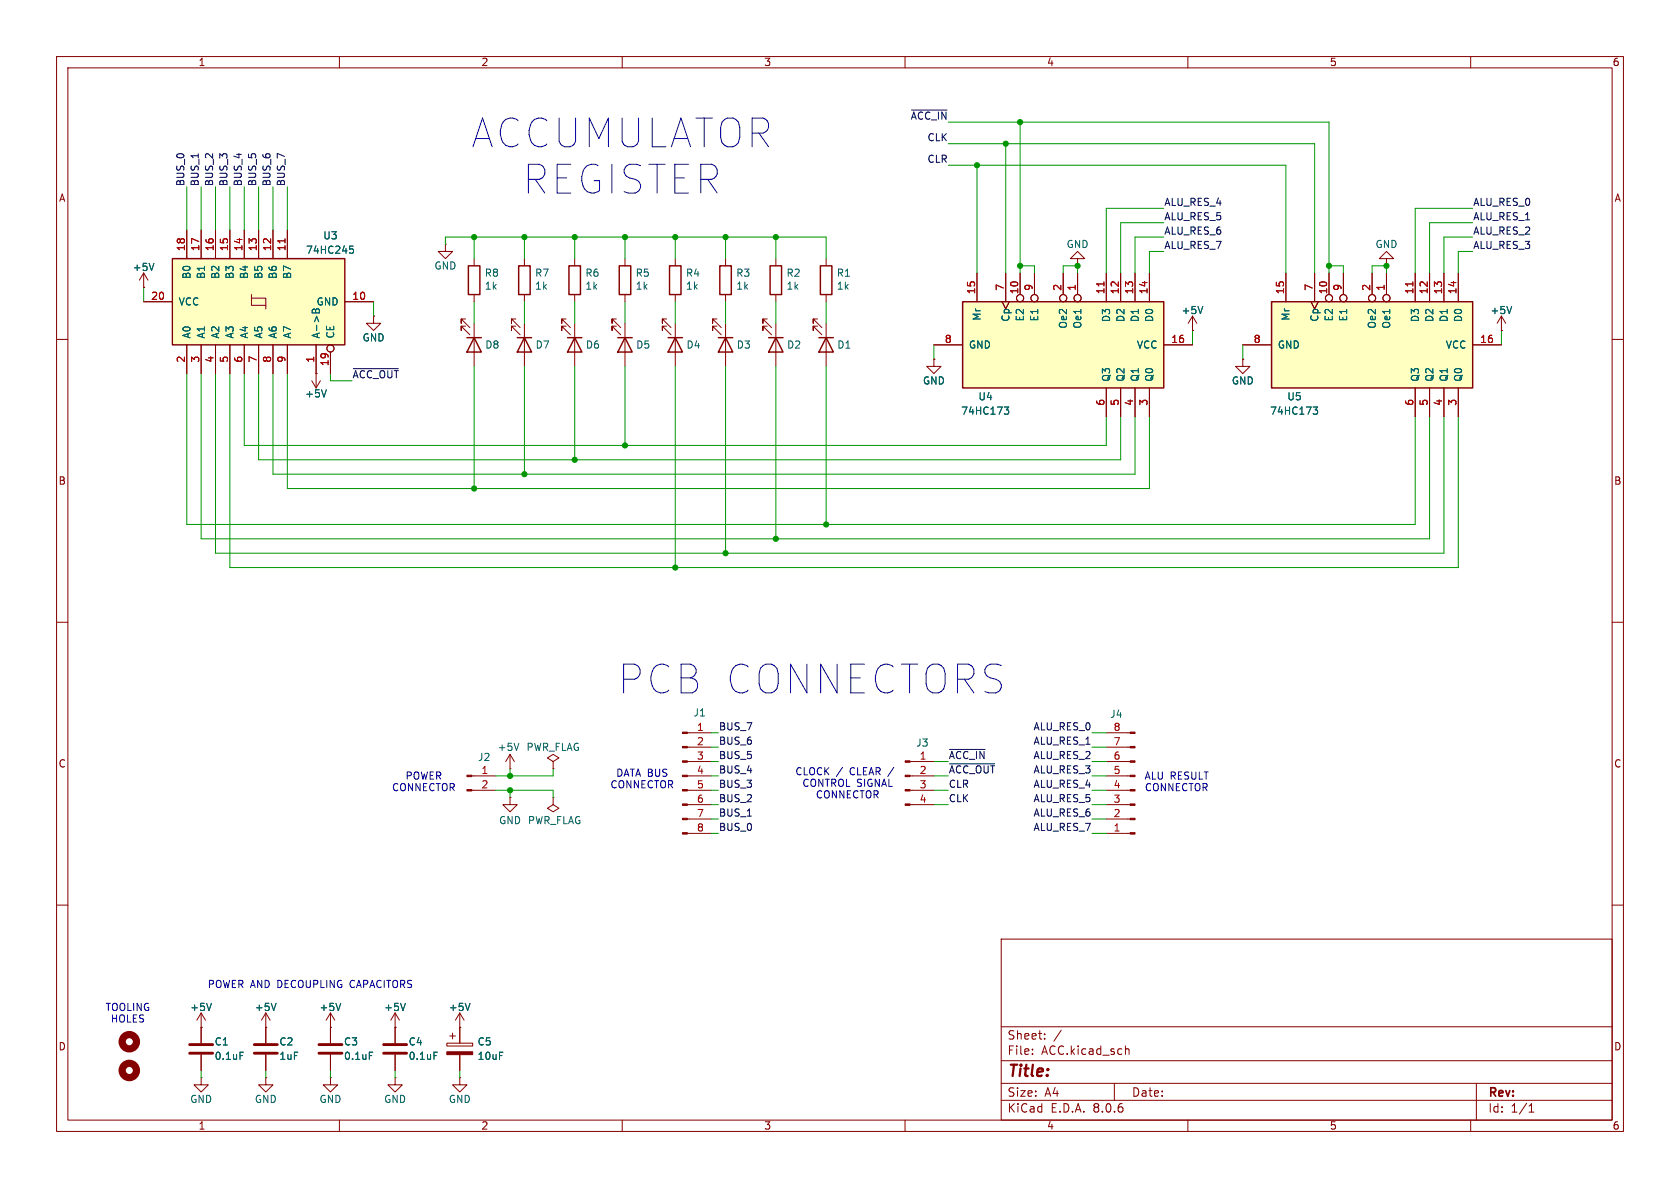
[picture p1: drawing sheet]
<svg xmlns="http://www.w3.org/2000/svg" width="297mm" height="210mm" viewBox="0 0 297 210" stroke-linecap="round" stroke-linejoin="round" font-family="sans-serif">
<g fill="none" stroke="#840000" stroke-width=".18">
<path d="M10 10h277v190h-277zM12 12h273v186h-273zM60 10v2M110 10v2M160 10v2M210 10v2M260 10v2M10 60h2M91.2 56.4h-.8v.8v-.8l1.5 1.5M91.2 57.7h-.8v.7v-.7l1.5 1.5M92.7 57.2v7.6M117.9 56.4h-.8v.8v-.8l1.5 1.5"/>
<path d="M117.9 57.7h-.8v.7v-.7l1.5 1.5M119.4 45.7v1.3M119.4 52.1v1.2M119.4 57.2v7.6M126.7 56.4h-.7v.8v-.8l1.5 1.5M126.7 57.7h-.7v.7v-.7l1.5 1.5M128.3 45.7v1.3M128.3 52.1v1.2M128.3 57.2v7.6M135.6 56.4h-.7v.8v-.8l1.5 1.5M135.6 57.7h-.7v.7v-.7l1.5 1.5M137.2 45.7v1.3"/>
<path d="M137.2 52.1v1.2M137.2 57.2v7.6M265.4 58.4h.1M265.4 55.9l-.7 1.3M265.4 55.9v2.5M265.4 55.9l.8 1.3M285 60h2M10 110h2M285 110h2M195.6 129.5h4.2M195.6 132.1h4.2M195.6 134.6h4.2"/>
<path d="M195.6 137.2h4.2M195.6 139.7h4.2M10 160h2M195.6 142.2h4.2M195.6 144.8h4.2M195.6 147.3h4.2M285 160h2M177 166h108v32h-108zM58.4 190.5v1.3h1.3l-1.3 1.2-1.3-1.2h1.3M58.4 190.5h.1M60 198v2M110 198v2"/>
<path d="M160 198v2M177 194.5h108M177 191.5h108M177 187.5h108M177 181.5h108M182.5 186.3v.1M182.5 185.5v.1M184.7 183.6v.1M184.7 182.8v.1M187.6 182.1l-1.3 2M197 191.5v3M199 185.5l.2-.1 .3 .1 .1 .9"/>
<path d="M210 198v2M260 198v2M261 191.5v6.5M270.3 196.6h.9M270.3 195.5l.4-.4v1.5"/>
</g>
<path d="M267.2 54.2l-.4 1.2" fill="none" stroke="#006464" stroke-width=".18"/>
<g fill="#840000" stroke="#840000" stroke-width=".18">
<path d="M199.8 129.4h.9v.3h-.9z"/>
<path d="M199.8 132h.9v.2h-.9z"/>
<path d="M199.8 134.5h.9v.2h-.9z"/>
<path d="M199.8 137h.9v.3h-.9z"/>
<path d="M199.8 139.6h.9v.2h-.9z"/>
<path d="M199.8 142.1h.9v.3h-.9z"/>
<path d="M199.8 144.7h.9v.2h-.9z"/>
<path d="M199.8 147.2h.9v.2h-.9z"/>
</g>
<path d="M91.4 59.7h2.6M92.7 59.7l1.3 2.5h-2.6zM118.1 59.7h2.5M118.4 47h2v5.1h-2zM119.4 59.7l1.2 2.5h-2.5zM127 59.7h2.5M127.3 47h2v5.1h-2zM128.3 59.7l1.2 2.5h-2.5zM135.9 59.7h2.5M136.1 47h2.1v5.1h-2.1zM137.2 59.7l1.2 2.5h-2.5z" fill="none" stroke="#840000" stroke-width=".25"/>
<path d="M224.8 53.3h35.5v15.3h-35.5z" fill="#ffffc2"/>
<path d="M91.7 47h2v5.1h-2zM100.3 59.7h2.6M100.6 47h2v5.1h-2zM101.6 59.7l1.3 2.5h-2.6zM109.2 59.7h2.6M109.5 47h2v5.1h-2zM110.5 59.7l1.3 2.5h-2.6zM144.8 59.7h2.5M145 47h2.1v5.1h-2.1zM146 59.7l1.3 2.5h-2.5zM224.8 53.3h35.5v15.3h-35.5z" fill="none" stroke="#840000" stroke-width=".25"/>
<g fill="none" stroke="#840000" stroke-width=".18">
<path d="M92.7 45.7v1.3M92.7 52.1v1.2M100.1 56.4h-.8v.8v-.8l1.5 1.5M100.1 57.7h-.8v.7v-.7l1.5 1.5M101.6 45.7v1.3M101.6 52.1v1.2M101.6 57.2v7.6M109 56.4h-.8v.8v-.8l1.5 1.5M109 57.7h-.8v.7v-.7l1.5 1.5M110.5 45.7v1.3M110.5 52.1v1.2M110.5 57.2v7.6"/>
<path d="M144.5 56.4h-.7v.8v-.8l1.5 1.5M144.5 57.7h-.7v.7v-.7l1.5 1.5M146 45.7v1.3M146 52.1v1.2M146 57.2v7.6M227.3 48.3v5M231.8 53.3l.6 1.3 .6-1.3M232.4 48.3v5M234.9 48.3v3.8M237.5 48.3v3.8M242.6 48.3v3.8M245.1 45.7h1.3l-1.3-1.2-1.3 1.2h1.3v1.3"/>
<path d="M245.1 47h.1M245.1 48.3v3.8M250.2 48.3v5M252.7 48.3v5M255.3 48.3v5M257.8 48.3v5M219.7 63.5v1.3h1.3l-1.3 1.2-1.3-1.2h1.3M219.7 63.5h.1M219.7 61h5.1M250.2 68.6v5.1M252.7 68.6v5.1M255.3 68.6v5.1"/>
<path d="M257.8 68.6v5.1M260.3 61h5.1M90.2 141v1.2h1.2l-1.2 1.3-1.3-1.3h1.3M90.2 141h.1M97.8 141v1.2l1 .7-1 .6-1-.6 1-.7M97.8 141h.1"/>
<circle cx="234.9" cy="52.7" r=".63"/>
<circle cx="237.5" cy="52.7" r=".63"/>
<circle cx="242.6" cy="52.7" r=".63"/>
<circle cx="245.1" cy="52.7" r=".63"/>
</g>
<path d="M249.8 49.8v.8" fill="none" stroke="#a90000" stroke-width=".18"/>
<path d="M232.1 72h.8l-.4 .4 .4 .2v.4l-.2 .2h-.4" fill="none" stroke="#006464" stroke-width=".18"/>
<path d="M170.2 53.3h35.5v15.3h-35.5z" fill="#ffffc2"/>
<path d="M170.2 53.3h35.5v15.3h-35.5z" fill="none" stroke="#840000" stroke-width=".25"/>
<g fill="none" stroke="#840000" stroke-width=".18">
<path d="M172.7 48.3v5M177.2 53.3l.6 1.3 .6-1.3M177.8 48.3v5M180.3 48.3v3.8M182.9 48.3v3.8M188 48.3v3.8M190.5 45.7h1.3l-1.3-1.2-1.3 1.2h1.3v1.3M190.5 47h.1M190.5 48.3v3.8M195.6 48.3v5M198.1 48.3v5M200.7 48.3v5"/>
<path d="M203.2 48.3v5M165.1 63.5v1.3h1.3l-1.3 1.2-1.3-1.2h1.3M165.1 63.5h.1M165.1 61h5.1M195.6 68.6v5.1M198.1 68.6v5.1M200.7 68.6v5.1M203.2 68.6v5.1M205.7 61h5.1M83.4 139.7h4.2M83.4 137.2h4.2M90.2 135.9h.1"/>
<path d="M90.2 133.4l-.8 1.2M90.2 133.4v2.5M90.2 133.4l.7 1.2M97.8 134.6l1-.6-1-.6-1 .6 1 .6v1.3M97.8 135.9h.1M35.6 179.1l-.8 1.2M35.6 179.1v2.5M35.6 179.1l.7 1.2M47 179.1l-.8 1.2M47 179.1v2.5M47 179.1l.8 1.2M58.4 179.1v5.3"/>
<path d="M58.4 179.1l-.7 1.2M58.4 179.1l.8 1.2M69.8 179.1v5.3M69.8 179.1l-.7 1.2M69.8 179.1l.8 1.2M81.3 179.1l-.8 1.2M81.3 179.1v5.3M81.3 179.1l.7 1.2M35.6 181.6h.1M35.6 190.5v1.3h1.2l-1.2 1.2-1.3-1.2h1.3M35.6 190.5h.1M47 181.6h.1"/>
<path d="M58.4 181.6h.1M58.4 186.4v2.8M69.8 181.6h.1M69.8 190.5v1.3h1.3l-1.3 1.2-1.2-1.2h1.2M69.8 190.5h.1M69.8 186.4v2.8M79 184.4h4.6v.5h-4.6zM79.5 183.1h1M80 182.6v1M81.3 190.5v1.3h1.2l-1.2 1.2-1.3-1.2h1.3M81.3 190.5h.1M81.3 181.6h.1"/>
<path d="M81.3 186.4v2.8"/>
<circle cx="180.3" cy="52.7" r=".63"/>
<circle cx="182.9" cy="52.7" r=".63"/>
<circle cx="188" cy="52.7" r=".63"/>
<circle cx="190.5" cy="52.7" r=".63"/>
</g>
<path d="M195.2 49.8v.8" fill="none" stroke="#a90000" stroke-width=".18"/>
<path d="M177.5 72h.8l-.4 .4 .4 .2v.4l-.2 .2h-.4M91.7 131.4l-.4 1.3M37.4 177.4l-.4 1.2M48.8 177.4l-.4 1.2M60.2 177.4l-.4 1.2M71.7 177.4l-.5 1.2M83.1 177.4l-.4 1.2M65.3 186h.6M76.7 186h.6" fill="none" stroke="#006464" stroke-width=".18"/>
<g fill="#840000" stroke="#840000" stroke-width=".18">
<path d="M79 185.9h4.6v.5h-4.6z"/>
<path d="M82.5 139.6h.9v.2h-.9z"/>
<path d="M82.5 137h.9v.3h-.9z"/>
</g>
<path d="M56.4 186.2h4.1M56.4 184.7h4.1M67.8 186.2h4.1M67.8 184.7h4.1" fill="none" stroke="#840000" stroke-width=".51"/>
<path d="M30.5 45.7h30.5v15.3h-30.5z" fill="#ffffc2"/>
<g fill="none" stroke="#840000" stroke-width=".18">
<path d="M25.4 50.8h.1M25.4 53.3h5.1M25.4 48.3l-.8 1.2M25.4 48.3v2.5M25.4 48.3l.8 1.2M33 40.6v5.1M35.6 40.6v5.1M38.1 40.6v5.1M40.6 40.6v5.1M43.2 40.6v5.1M44.4 52.7v1.3h2.6M44.4 52.1v.6h2.6v1.9"/>
<path d="M45.7 40.6v5.1M48.3 40.6v5.1M50.8 40.6v5.1M61 53.3h5M66 55.9v1.3h1.3l-1.3 1.2-1.2-1.2h1.2M66 55.9h.1M78.7 43.2v1.3h1.3l-1.3 1.2-1.2-1.2h1.2M78.7 43.2h.1M82.3 56.4h-.8v.8v-.8l1.6 1.5M82.3 57.7h-.8v.7v-.7l1.6 1.5M83.8 45.7v1.3M83.8 52.1v1.2"/>
<path d="M83.8 57.2v7.6M172.7 48.3v5M177.2 53.3l.6 1.3 .6-1.3M177.8 48.3v5M180.3 48.3v3.8M182.9 48.3v3.8M188 48.3v3.8M190.5 48.3v3.8M195.6 48.3v5M198.1 48.3v5M200.7 48.3v5M203.2 48.3v5"/>
<path d="M210.8 58.4h.1M210.8 55.9l-.7 1.3M210.8 55.9v2.5M210.8 55.9l.8 1.3M227.3 48.3v5M231.8 53.3l.6 1.3 .6-1.3M232.4 48.3v5M234.9 48.3v3.8M237.5 48.3v3.8M242.6 48.3v3.8M245.1 48.3v3.8M250.2 48.3v5"/>
<path d="M252.7 48.3v5M255.3 48.3v5M257.8 48.3v5M265.4 58.4h.1M33 61v5M35.6 61v5M38.1 61v5M40.6 61v5M43.2 61v5M45.7 61v5M48.3 61v5M50.8 61v5"/>
<path d="M55.1 67.3l.8 1.3M55.9 66h.1M55.9 61v7.6M56.6 67.3l-.7 1.3M58.4 62.2v3.8M165.1 63.5h.1M165.1 61h5.1M195.6 68.6v5.1M198.1 68.6v5.1M200.7 68.6v5.1M203.2 68.6v5.1M205.7 61h5.1"/>
<path d="M219.7 63.5h.1M219.7 61h5.1M250.2 68.6v5.1M252.7 68.6v5.1M255.3 68.6v5.1M257.8 68.6v5.1M260.3 61h5.1M121.5 139.7h4.2M121.5 137.2h4.2M121.5 134.6h4.2M121.5 132.1h4.2M121.5 129.5h4.2"/>
<path d="M160.9 139.7h4.2M160.9 137.2h4.2M160.9 134.6h4.2M121.5 147.3h4.2M121.5 144.8h4.2M121.5 142.2h4.2M160.9 142.2h4.2M35.6 181.6h.1M35.6 181.6v2.8M35.6 186.4v2.8M47 190.5v1.3h1.3l-1.3 1.2-1.3-1.2h1.3M47 190.5h.1"/>
<path d="M47 181.6h.1M47 181.6v2.8M47 186.4v2.8M58.4 181.6h.1M58.4 181.6v2.8M58.4 186.4v2.8M69.8 181.6h.1M69.8 181.6v2.8M69.8 186.4v2.8M81.3 181.6h.1M81.3 181.6v2.8M81.3 186.4v2.8"/>
<circle cx="180.3" cy="52.7" r=".63"/>
<circle cx="182.9" cy="52.7" r=".63"/>
<circle cx="188" cy="52.7" r=".63"/>
<circle cx="190.5" cy="52.7" r=".63"/>
<circle cx="234.9" cy="52.7" r=".63"/>
<circle cx="237.5" cy="52.7" r=".63"/>
<circle cx="242.6" cy="52.7" r=".63"/>
<circle cx="245.1" cy="52.7" r=".63"/>
<circle cx="58.4" cy="61.6" r=".63"/>
</g>
<path d="M30.5 45.7h30.5v15.3h-30.5zM82.5 59.7h2.6M82.8 47h2v5.1h-2zM83.8 59.7l1.3 2.5h-2.6z" fill="none" stroke="#840000" stroke-width=".25"/>
<g fill="none" stroke="#006464" stroke-width=".18">
<path d="M27.2 46.6l-.4 1.2M55.4 54.6l-.2 .3v.4h1.3v-.5M55.7 54.8l.1 .1M55.8 54.9v.4M55.9 54.7l-.1 .2M61.8 43.5h.6M62 44h.3l.2 .2-.1 .5-.4 .1M212.6 54.2l-.4 1.2M267.2 54.2l-.4 1.2M57.7 68.9l-.4 1.3M177.5 72h.8l-.4 .4 .4 .2v.4l-.2 .2h-.4M232.1 72h.8l-.4 .4 .4 .2v.4l-.2 .2h-.4"/>
<path d="M37.4 177.4l-.4 1.2M48.8 177.4l-.4 1.2M60.2 177.4l-.4 1.2M71.7 177.4l-.5 1.2M83.1 177.4l-.4 1.2M42.4 186h.6M65.3 186h.6M76.7 186h.6"/>
</g>
<path d="M50.4 42.2v.7M195.2 49.8v.8M249.8 49.8v.8" fill="none" stroke="#a90000" stroke-width=".18"/>
<g fill="none" stroke="#840000" stroke-width="1.3">
<circle cx="22.9" cy="189.2" r="1.27"/>
<circle cx="22.9" cy="184.1" r="1.27"/>
</g>
<path d="M33.5 186.2h4.1M33.5 184.7h4.1M45 186.2h4M45 184.7h4" fill="none" stroke="#840000" stroke-width=".51"/>
<g fill="#840000" stroke="#840000" stroke-width=".18">
<path d="M120.6 147.2h.9v.2h-.9z"/>
<path d="M120.6 144.7h.9v.2h-.9z"/>
<path d="M120.6 142.1h.9v.3h-.9z"/>
<path d="M120.6 139.6h.9v.2h-.9z"/>
<path d="M120.6 137h.9v.3h-.9z"/>
<path d="M120.6 134.5h.9v.2h-.9z"/>
<path d="M120.6 132h.9v.2h-.9z"/>
<path d="M120.6 129.4h.9v.3h-.9z"/>
<path d="M160 142.1h.9v.3h-.9z"/>
<path d="M160 139.6h.9v.2h-.9z"/>
<path d="M160 137h.9v.3h-.9z"/>
<path d="M160 134.5h.9v.2h-.9z"/>
</g>
<path d="M161.1 19.5h6.3M62.5 65.2h7.9M167.9 135h7.9M167.9 132.5h6.2" fill="none" stroke="#0f0f0f" stroke-width=".18"/>
<g fill="none" stroke="#009600" stroke-width=".18">
<path d="M33 33v7.6M35.6 33v7.6M38.1 33v7.6M40.6 33v7.6M43.2 33v7.6M45.7 33v7.6M48.3 33v7.6M50.8 33v7.6M167.6 29.2h59.7v19.1M167.6 25.4h64.8v22.9M167.6 21.6h67.3v26.7M172.7 29.2v19.1"/>
<path d="M177.8 25.4v22.9M180.3 21.6v26.7M205.7 39.4h-7.6v8.9M205.7 36.8h-10.1v11.5M260.3 39.4h-7.6v8.9M260.3 36.8h-10.1v11.5M25.4 50.8v2.5M66 53.3v2.6M78.7 43.2v-1.3h67.3v3.8M83.8 41.9v3.8M83.8 53.3v3.9M92.7 41.9v3.8"/>
<path d="M92.7 53.3v3.9M101.6 41.9v3.8M101.6 53.3v3.9M110.5 41.9v3.8M110.5 53.3v3.9M119.4 41.9v3.8M119.4 53.3v3.9M128.3 41.9v3.8M128.3 53.3v3.9M137.2 41.9v3.8M137.2 53.3v3.9M146 53.3v3.9"/>
<path d="M180.3 47h2.6v1.3M188 48.3v-1.3h2.5v1.3M205.7 44.5h-2.5v3.8M205.7 41.9h-5v6.4M210.8 58.4v2.6M234.9 47h2.6v1.3M242.6 48.3v-1.3h2.5v1.3M260.3 41.9h-5v6.4M260.3 44.5h-2.5v3.8M265.4 58.4v2.6M33 66v26.7h217.2v-19M35.6 66v29.3h217.1v-21.6"/>
<path d="M38.1 66v31.8h217.2v-24.1M40.6 66v34.3h217.2v-26.6M43.2 66v12.7h152.4v-5M45.7 66v15.3h152.4v-7.6M48.3 66v17.8h152.4v-10.1M50.8 66v20.4h152.4v-12.7M58.4 66v1.3h3.8M83.8 64.8v21.6M92.7 64.8v19M101.6 64.8v16.5M110.5 64.8v13.9M119.4 64.8v35.5"/>
<path d="M128.3 64.8v33M137.2 64.8v30.5M146 64.8v27.9M165.1 61v2.5M219.7 61v2.5M87.6 139.7h10.2v1.3M90.2 135.9v1.3M90.2 139.7v1.3M97.8 135.9v1.3h-10.2M125.7 139.7h1.3M125.7 137.2h1.3M125.7 132.1h1.3"/>
<path d="M125.7 134.6h1.3M125.7 129.5h1.3M165.1 139.7h2.5M165.1 137.2h2.5M165.1 134.6h2.5M193 139.7h2.6M193 137.2h2.6M193 132.1h2.6M193 134.6h2.6M193 129.5h2.6M125.7 142.2h1.3M125.7 144.8h1.3"/>
<path d="M125.7 147.3h1.3M165.1 142.2h2.5M193 142.2h2.6M193 144.8h2.6M193 147.3h2.6M35.6 189.2v1.3M47 189.2v1.3M58.4 189.2v1.3M69.8 189.2v1.3M81.3 189.2v1.3"/>
</g>
<g fill="#009600" stroke="#009600" stroke-width=".18">
<circle cx="172.7" cy="29.2" r=".46"/>
<circle cx="146" cy="92.7" r=".46"/>
<circle cx="137.2" cy="95.3" r=".46"/>
<circle cx="110.5" cy="78.7" r=".46"/>
<circle cx="92.7" cy="41.9" r=".46"/>
<circle cx="83.8" cy="41.9" r=".46"/>
<circle cx="83.8" cy="86.4" r=".46"/>
<circle cx="180.3" cy="47" r=".46"/>
<circle cx="190.5" cy="47" r=".46"/>
<circle cx="245.1" cy="47" r=".46"/>
<circle cx="234.9" cy="47" r=".46"/>
<circle cx="137.2" cy="41.9" r=".46"/>
<circle cx="128.3" cy="41.9" r=".46"/>
<circle cx="119.4" cy="41.9" r=".46"/>
<circle cx="110.5" cy="41.9" r=".46"/>
<circle cx="101.6" cy="41.9" r=".46"/>
<circle cx="180.3" cy="21.6" r=".46"/>
<circle cx="177.8" cy="25.4" r=".46"/>
<circle cx="90.2" cy="139.7" r=".46"/>
<circle cx="90.2" cy="137.2" r=".46"/>
<circle cx="92.7" cy="83.8" r=".46"/>
<circle cx="101.6" cy="81.3" r=".46"/>
<circle cx="128.3" cy="97.8" r=".46"/>
<circle cx="119.4" cy="100.3" r=".46"/>
</g>
<g font-size="7.1" fill="#0000c2">
<text x="83.4" y="26.4">ACCUMULATOR</text>
<text x="92.5" y="34.5">REGISTER</text>
<text x="109.3" y="122.9">PCB CONNECTORS</text>
</g>
<text font-size="2.8" fill="#840000" x="178" y="190.9">Title:</text>
<g font-size="2.1" fill="#840000">
<text x="178" y="184">Sheet:</text>
<text x="178" y="186.7">File:</text>
<text x="184.1" y="186.7">ACC.kicad_sch</text>
<text x="178" y="196.9">KiCad</text>
<text x="178" y="194.1">Size:</text>
<text x="184.7" y="194.1">A4</text>
<text x="185.7" y="196.9">E.D.A.</text>
<text x="193.3" y="196.9">8.0.6</text>
<text x="200" y="194.1">Date:</text>
<text x="263" y="194.3">Rev:</text>
<text x="263" y="196.9">Id:</text>
<text x="267.1" y="196.9">1/1</text>
</g>
<g font-size="1.8" fill="#840000">
<text x="35" y="11.9">1</text>
<text x="85" y="11.9">2</text>
<text x="135" y="11.9">3</text>
<text x="185" y="11.9">4</text>
<text x="235" y="11.9">5</text>
<text x="285" y="11.9">6</text>
<text x="10.3" y="35.9">A</text>
<text x="285.3" y="35.9">A</text>
<text x="10.3" y="85.9">B</text>
<text x="285.3" y="85.9">B</text>
<text x="10.3" y="135.9">C</text>
<text x="285.3" y="135.9">C</text>
<text x="10.3" y="185.9">D</text>
<text x="285.3" y="185.9">D</text>
<text x="35" y="199.9">1</text>
<text x="85" y="199.9">2</text>
<text x="135" y="199.9">3</text>
<text x="185" y="199.9">4</text>
<text x="235" y="199.9">5</text>
<text x="285" y="199.9">6</text>
</g>
<g font-size="1.8" fill="#0f0f0f">
<text x="160.9" y="21.2">~{ACC_IN}</text>
<text x="163.9" y="28.9">CLR</text>
<text x="163.9" y="25.1">CLK</text>
<text x="32.7" y="33" transform="rotate(-90 32.7 33)">BUS_0</text>
<text x="35.2" y="33" transform="rotate(-90 35.2 33)">BUS_1</text>
<text x="37.8" y="33" transform="rotate(-90 37.8 33)">BUS_2</text>
<text x="40.3" y="33" transform="rotate(-90 40.3 33)">BUS_3</text>
<text x="42.8" y="33" transform="rotate(-90 42.8 33)">BUS_4</text>
<text x="45.4" y="33" transform="rotate(-90 45.4 33)">BUS_5</text>
<text x="47.9" y="33" transform="rotate(-90 47.9 33)">BUS_6</text>
<text x="50.5" y="33" transform="rotate(-90 50.5 33)">BUS_7</text>
<text x="205.7" y="36.5">ALU_RES_4</text>
<text x="205.7" y="39">ALU_RES_5</text>
<text x="205.7" y="41.6">ALU_RES_6</text>
<text x="260.3" y="36.5">ALU_RES_0</text>
<text x="260.3" y="41.6">ALU_RES_2</text>
<text x="260.3" y="39">ALU_RES_1</text>
<text x="205.7" y="44.1">ALU_RES_7</text>
<text x="260.3" y="44.1">ALU_RES_3</text>
<text x="62.2" y="67">~{ACC_OUT}</text>
<text x="127" y="129.2">BUS_7</text>
<text x="127" y="131.7">BUS_6</text>
<text x="182.6" y="131.7">ALU_RES_1</text>
<text x="182.6" y="129.2">ALU_RES_0</text>
<text x="127" y="136.8">BUS_4</text>
<text x="127" y="134.3">BUS_5</text>
<text x="167.6" y="136.8">~{ACC_OUT}</text>
<text x="167.6" y="134.3">~{ACC_IN}</text>
<text x="182.6" y="136.8">ALU_RES_3</text>
<text x="182.6" y="134.3">ALU_RES_2</text>
<text x="127" y="139.4">BUS_3</text>
<text x="127" y="141.9">BUS_2</text>
<text x="167.6" y="139.4">CLR</text>
<text x="167.6" y="141.9">CLK</text>
<text x="182.6" y="139.4">ALU_RES_4</text>
<text x="182.6" y="141.9">ALU_RES_5</text>
<text x="127" y="144.4">BUS_1</text>
<text x="127" y="147">BUS_0</text>
<text x="182.6" y="144.4">ALU_RES_6</text>
<text x="182.6" y="147">ALU_RES_7</text>
</g>
<g font-size="1.8" fill="#a90000">
<text x="32.8" y="44.5" transform="rotate(-90 32.8 44.5)">18</text>
<text x="35.3" y="44.5" transform="rotate(-90 35.3 44.5)">17</text>
<text x="37.8" y="44.5" transform="rotate(-90 37.8 44.5)">16</text>
<text x="40.4" y="44.5" transform="rotate(-90 40.4 44.5)">15</text>
<text x="42.9" y="44.5" transform="rotate(-90 42.9 44.5)">14</text>
<text x="45.5" y="44.5" transform="rotate(-90 45.5 44.5)">13</text>
<text x="48" y="44.5" transform="rotate(-90 48 44.5)">12</text>
<text x="50.5" y="44.5" transform="rotate(-90 50.5 44.5)">11</text>
<text x="26.6" y="53.1">20</text>
<text x="62.2" y="53.1">10</text>
<text x="172.5" y="52.1" transform="rotate(-90 172.5 52.1)">15</text>
<text x="177.5" y="51.5" transform="rotate(-90 177.5 51.5)">7</text>
<text x="180.1" y="52.1" transform="rotate(-90 180.1 52.1)">10</text>
<text x="182.6" y="51.5" transform="rotate(-90 182.6 51.5)">9</text>
<text x="187.7" y="51.5" transform="rotate(-90 187.7 51.5)">2</text>
<text x="190.2" y="51.5" transform="rotate(-90 190.2 51.5)">1</text>
<text x="195.3" y="52.1" transform="rotate(-90 195.3 52.1)">11</text>
<text x="197.9" y="52.1" transform="rotate(-90 197.9 52.1)">12</text>
<text x="200.4" y="52.1" transform="rotate(-90 200.4 52.1)">13</text>
<text x="202.9" y="52.1" transform="rotate(-90 202.9 52.1)">14</text>
<text x="227.1" y="52.1" transform="rotate(-90 227.1 52.1)">15</text>
<text x="232.2" y="51.5" transform="rotate(-90 232.2 51.5)">7</text>
<text x="234.7" y="52.1" transform="rotate(-90 234.7 52.1)">10</text>
<text x="237.2" y="51.5" transform="rotate(-90 237.2 51.5)">9</text>
<text x="242.3" y="51.5" transform="rotate(-90 242.3 51.5)">2</text>
<text x="244.9" y="51.5" transform="rotate(-90 244.9 51.5)">1</text>
<text x="249.9" y="52.1" transform="rotate(-90 249.9 52.1)">11</text>
<text x="252.5" y="52.1" transform="rotate(-90 252.5 52.1)">12</text>
<text x="255" y="52.1" transform="rotate(-90 255 52.1)">13</text>
<text x="257.6" y="52.1" transform="rotate(-90 257.6 52.1)">14</text>
<text x="32.8" y="64.2" transform="rotate(-90 32.8 64.2)">2</text>
<text x="35.3" y="64.2" transform="rotate(-90 35.3 64.2)">3</text>
<text x="37.8" y="64.2" transform="rotate(-90 37.8 64.2)">4</text>
<text x="40.4" y="64.2" transform="rotate(-90 40.4 64.2)">5</text>
<text x="42.9" y="64.2" transform="rotate(-90 42.9 64.2)">6</text>
<text x="45.5" y="64.2" transform="rotate(-90 45.5 64.2)">7</text>
<text x="48" y="64.2" transform="rotate(-90 48 64.2)">8</text>
<text x="50.5" y="64.2" transform="rotate(-90 50.5 64.2)">9</text>
<text x="55.6" y="64.2" transform="rotate(-90 55.6 64.2)">1</text>
<text x="58.2" y="64.8" transform="rotate(-90 58.2 64.8)">19</text>
<text x="166.9" y="60.7">8</text>
<text x="207" y="60.7">16</text>
<text x="221.5" y="60.7">8</text>
<text x="261.6" y="60.7">16</text>
<text x="195.3" y="71.8" transform="rotate(-90 195.3 71.8)">6</text>
<text x="197.9" y="71.8" transform="rotate(-90 197.9 71.8)">5</text>
<text x="200.4" y="71.8" transform="rotate(-90 200.4 71.8)">4</text>
<text x="202.9" y="71.8" transform="rotate(-90 202.9 71.8)">3</text>
<text x="249.9" y="71.8" transform="rotate(-90 249.9 71.8)">6</text>
<text x="252.5" y="71.8" transform="rotate(-90 252.5 71.8)">5</text>
<text x="255" y="71.8" transform="rotate(-90 255 71.8)">4</text>
<text x="257.6" y="71.8" transform="rotate(-90 257.6 71.8)">3</text>
<text x="123.1" y="129.3">1</text>
<text x="123.1" y="131.8">2</text>
<text x="196.8" y="131.8">7</text>
<text x="196.8" y="129.3">8</text>
<text x="85" y="136.9">1</text>
<text x="123.1" y="134.4">3</text>
<text x="123.1" y="136.9">4</text>
<text x="162.5" y="134.4">1</text>
<text x="162.5" y="136.9">2</text>
<text x="196.8" y="136.9">5</text>
<text x="196.8" y="134.4">6</text>
<text x="85" y="139.4">2</text>
<text x="123.1" y="139.4">5</text>
<text x="123.1" y="142">6</text>
<text x="162.5" y="139.4">3</text>
<text x="162.5" y="142">4</text>
<text x="196.8" y="142">3</text>
<text x="196.8" y="139.4">4</text>
<text x="123.1" y="144.5">7</text>
<text x="123.1" y="147.1">8</text>
<text x="196.8" y="147.1">1</text>
<text x="196.8" y="144.5">2</text>
</g>
<g font-size="1.8" fill="#006464">
<text x="54" y="45.1">74HC245</text>
<text x="57" y="42.5">U3</text>
<text x="76.7" y="47.9">GND</text>
<text x="188.5" y="44">GND</text>
<text x="243.1" y="44">GND</text>
<text x="23.4" y="48.1">+5V</text>
<text x="33.9" y="49.4" transform="rotate(-90 33.9 49.4)">B0</text>
<text x="36.4" y="49.4" transform="rotate(-90 36.4 49.4)">B1</text>
<text x="39" y="49.4" transform="rotate(-90 39 49.4)">B2</text>
<text x="41.5" y="49.4" transform="rotate(-90 41.5 49.4)">B3</text>
<text x="44" y="49.4" transform="rotate(-90 44 49.4)">B4</text>
<text x="46.6" y="49.4" transform="rotate(-90 46.6 49.4)">B5</text>
<text x="49.1" y="49.4" transform="rotate(-90 49.1 49.4)">B6</text>
<text x="51.7" y="49.4" transform="rotate(-90 51.7 49.4)">B7</text>
<text x="85.6" y="49.1">R8</text>
<text x="85.6" y="51.4">1k</text>
<text x="94.5" y="49.1">R7</text>
<text x="94.5" y="51.4">1k</text>
<text x="103.4" y="49.1">R6</text>
<text x="103.4" y="51.4">1k</text>
<text x="112.3" y="49.1">R5</text>
<text x="112.3" y="51.4">1k</text>
<text x="121.2" y="49.1">R4</text>
<text x="121.2" y="51.4">1k</text>
<text x="130.1" y="49.1">R3</text>
<text x="130.1" y="51.4">1k</text>
<text x="138.9" y="49.1">R2</text>
<text x="138.9" y="51.4">1k</text>
<text x="147.8" y="49.1">R1</text>
<text x="147.8" y="51.4">1k</text>
<text x="31.5" y="54.2">VCC</text>
<text x="33.9" y="59.9" transform="rotate(-90 33.9 59.9)">A0</text>
<text x="36.4" y="59.9" transform="rotate(-90 36.4 59.9)">A1</text>
<text x="39" y="59.9" transform="rotate(-90 39 59.9)">A2</text>
<text x="41.5" y="59.9" transform="rotate(-90 41.5 59.9)">A3</text>
<text x="44" y="59.9" transform="rotate(-90 44 59.9)">A4</text>
<text x="46.6" y="59.9" transform="rotate(-90 46.6 59.9)">A5</text>
<text x="49.1" y="59.9" transform="rotate(-90 49.1 59.9)">A6</text>
<text x="51.7" y="59.9" transform="rotate(-90 51.7 59.9)">A7</text>
<text x="55.9" y="54.2">GND</text>
<text x="56.7" y="59.9" transform="rotate(-90 56.7 59.9)">A-&gt;B</text>
<text x="59.3" y="59.9" transform="rotate(-90 59.3 59.9)">CE</text>
<text x="173.6" y="56.8" transform="rotate(-90 173.6 56.8)">Mr</text>
<text x="178.7" y="57" transform="rotate(-90 178.7 57)">Cp</text>
<text x="181.2" y="56.9" transform="rotate(-90 181.2 56.9)">E2</text>
<text x="183.7" y="56.9" transform="rotate(-90 183.7 56.9)">E1</text>
<text x="188.8" y="58.2" transform="rotate(-90 188.8 58.2)">Oe2</text>
<text x="191.4" y="58.2" transform="rotate(-90 191.4 58.2)">Oe1</text>
<text x="196.4" y="57" transform="rotate(-90 196.4 57)">D3</text>
<text x="199" y="57" transform="rotate(-90 199 57)">D2</text>
<text x="201.5" y="57" transform="rotate(-90 201.5 57)">D1</text>
<text x="204.1" y="57" transform="rotate(-90 204.1 57)">D0</text>
<text x="208.8" y="55.7">+5V</text>
<text x="228.2" y="56.8" transform="rotate(-90 228.2 56.8)">Mr</text>
<text x="233.3" y="57" transform="rotate(-90 233.3 57)">Cp</text>
<text x="235.8" y="56.9" transform="rotate(-90 235.8 56.9)">E2</text>
<text x="238.4" y="56.9" transform="rotate(-90 238.4 56.9)">E1</text>
<text x="243.4" y="58.2" transform="rotate(-90 243.4 58.2)">Oe2</text>
<text x="246" y="58.2" transform="rotate(-90 246 58.2)">Oe1</text>
<text x="251.1" y="57" transform="rotate(-90 251.1 57)">D3</text>
<text x="253.6" y="57" transform="rotate(-90 253.6 57)">D2</text>
<text x="256.1" y="57" transform="rotate(-90 256.1 57)">D1</text>
<text x="258.7" y="57" transform="rotate(-90 258.7 57)">D0</text>
<text x="263.4" y="55.7">+5V</text>
<text x="64" y="60.6">GND</text>
<text x="85.7" y="61.8">D8</text>
<text x="94.6" y="61.8">D7</text>
<text x="103.5" y="61.8">D6</text>
<text x="112.4" y="61.8">D5</text>
<text x="121.3" y="61.8">D4</text>
<text x="130.1" y="61.8">D3</text>
<text x="139" y="61.8">D2</text>
<text x="147.9" y="61.8">D1</text>
<text x="171.2" y="61.8">GND</text>
<text x="200.9" y="61.8">VCC</text>
<text x="225.8" y="61.8">GND</text>
<text x="255.5" y="61.8">VCC</text>
<text x="53.8" y="70.5">+5V</text>
<text x="163.1" y="68.2">GND</text>
<text x="172.9" y="71">U4</text>
<text x="196.4" y="67.6" transform="rotate(-90 196.4 67.6)">Q3</text>
<text x="199" y="67.6" transform="rotate(-90 199 67.6)">Q2</text>
<text x="201.5" y="67.6" transform="rotate(-90 201.5 67.6)">Q1</text>
<text x="204.1" y="67.6" transform="rotate(-90 204.1 67.6)">Q0</text>
<text x="217.7" y="68.2">GND</text>
<text x="227.5" y="71">U5</text>
<text x="251.1" y="67.6" transform="rotate(-90 251.1 67.6)">Q3</text>
<text x="253.6" y="67.6" transform="rotate(-90 253.6 67.6)">Q2</text>
<text x="256.1" y="67.6" transform="rotate(-90 256.1 67.6)">Q1</text>
<text x="258.7" y="67.6" transform="rotate(-90 258.7 67.6)">Q0</text>
<text x="169.8" y="73.5">74HC173</text>
<text x="224.4" y="73.5">74HC173</text>
<text x="122.5" y="126.8">J1</text>
<text x="196.2" y="127.1">J4</text>
<text x="84.4" y="134.7">J2</text>
<text x="87.9" y="132.9">+5V</text>
<text x="93" y="132.9">PWR_FLAG</text>
<text x="161.9" y="132.2">J3</text>
<text x="88.1" y="145.9">GND PWR_FLAG</text>
<text x="33.5" y="178.9">+5V</text>
<text x="45" y="178.9">+5V</text>
<text x="56.4" y="178.9">+5V</text>
<text x="67.8" y="178.9">+5V</text>
<text x="79.2" y="178.9">+5V</text>
<text x="37.9" y="185">C1</text>
<text x="49.3" y="185">C2</text>
<text x="60.7" y="185">C3</text>
<text x="72.1" y="185">C4</text>
<text x="84.3" y="185">C5</text>
<text x="37.9" y="187.6">0.1uF</text>
<text x="49.3" y="187.6">1uF</text>
<text x="60.7" y="187.6">0.1uF</text>
<text x="72.1" y="187.6">0.1uF</text>
<text x="84.3" y="187.6">10uF</text>
<text x="33.5" y="195.2">GND</text>
<text x="45" y="195.2">GND</text>
<text x="56.4" y="195.2">GND</text>
<text x="67.8" y="195.2">GND</text>
<text x="79.2" y="195.2">GND</text>
</g>
<g font-size="1.8" fill="#0000c2">
<text x="108.8" y="137.5">DATA BUS</text>
<text x="140.5" y="137.3">CLOCK</text>
<text x="147.8" y="137.3">/</text>
<text x="150.3" y="137.3">CLEAR /</text>
<text x="69.2" y="140.1">CONNECTOR</text>
<text x="71.6" y="138">POWER</text>
<text x="107.8" y="139.6">CONNECTOR</text>
<text x="141.7" y="139.3">CONTROL SIGNAL</text>
<text x="144.1" y="141.3">CONNECTOR</text>
<text x="202.2" y="138">ALU RESULT</text>
<text x="202.3" y="140.1">CONNECTOR</text>
<text x="18.6" y="178.9">TOOLING</text>
<text x="36.6" y="174.9">POWER AND DECOUPLING</text>
<text x="62.1" y="174.9">CAPACITORS</text>
<text x="19.5" y="181">HOLES</text>
</g>
</svg>
